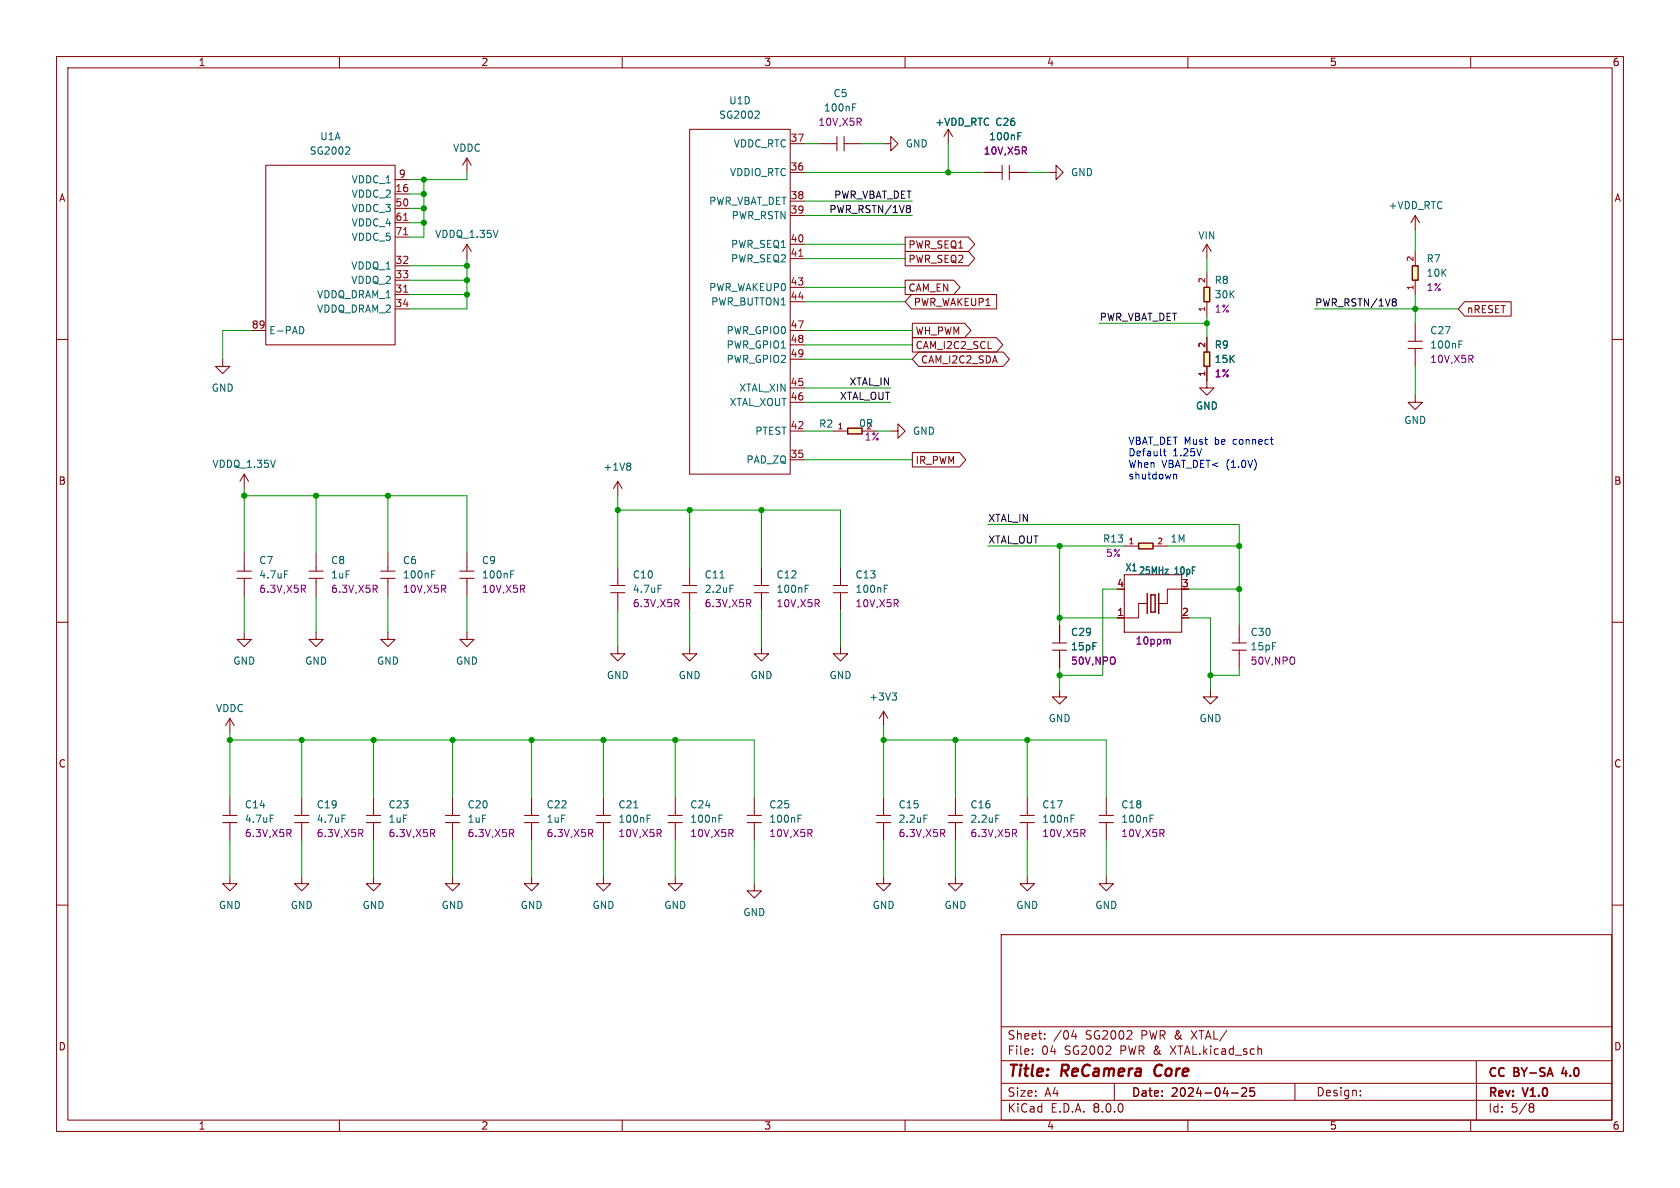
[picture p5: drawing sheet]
<svg xmlns="http://www.w3.org/2000/svg" width="297mm" height="210mm" viewBox="0 0 297 210" stroke-linecap="round" stroke-linejoin="round" font-family="sans-serif">
<g fill="none" stroke="#840000" stroke-width=".18">
<path d="M10 10h277v190h-277zM12 12h273v186h-273zM60 10v2M110 10v2M160 10v2M210 10v2M260 10v2M47 29.2h22.8v31.8h-22.8zM69.8 34.3h2.6M69.8 36.8h2.6M69.8 39.4h2.6M69.8 31.8h2.6"/>
<path d="M82.5 27.9v2.6M82.5 27.9l-.7 1.3M82.5 27.9l.8 1.3M144.8 25.4h3.2M148 24.1v2.6M149.2 24.1v2.6M149.2 25.4h3.2M156.2 25.4h1.3v-1.3l1.2 1.3-1.2 1.3v-1.3M10 60h2M44.4 58.4h2.6M69.8 52.1h2.6M69.8 47h2.6"/>
<path d="M69.8 49.5h2.6M69.8 54.6h2.6M69.8 41.9h2.6M285 60h2M43.2 97.8v3.2M82.5 97.8v3.2M10 110h2M41.9 102.2h2.5M41.9 101h2.5M43.2 111.8v1.2h1.2l-1.2 1.3-1.3-1.3h1.3M43.2 102.2v3.2M81.3 102.2h2.5"/>
<path d="M81.3 101h2.5M82.5 111.8v1.2h1.3l-1.3 1.3-1.2-1.3h1.2M82.5 102.2v3.2M107.9 104.8h2.6M107.9 103.5h2.6M109.2 114.3v1.3h1.3l-1.3 1.2-1.3-1.2h1.3M109.2 100.3v3.2M109.2 104.8v3.2M285 110h2M156.2 125.7l-.8 1.3M156.2 125.7v2.6M156.2 125.7l.8 1.3"/>
<path d="M10 160h2M39.4 145.4h2.5M39.4 144.1h2.5M40.6 154.9v1.3h1.3l-1.3 1.3-1.2-1.3h1.2M40.6 141v3.1M40.6 145.4v3.2M53.3 154.9v1.3h1.3l-1.3 1.3-1.2-1.3h1.2M66 154.9v1.3h1.3l-1.3 1.3-1.2-1.3h1.2M78.7 145.4h2.6M78.7 144.1h2.6M80 154.9v1.3h1.3l-1.3 1.3-1.3-1.3h1.3M80 141v3.1"/>
<path d="M80 145.4v3.2M92.7 145.4h2.5M92.7 144.1h2.5M94 154.9v1.3h1.2l-1.2 1.3-1.3-1.3h1.3M94 141v3.1M94 145.4v3.2M105.4 145.4h2.5M105.4 144.1h2.5M106.7 154.9v1.3h1.2l-1.2 1.3-1.3-1.3h1.3M106.7 141v3.1M106.7 145.4v3.2M118.1 145.4h2.5"/>
<path d="M118.1 144.1h2.5M119.4 154.9v1.3h1.2l-1.2 1.3-1.3-1.3h1.3M119.4 141v3.1M119.4 145.4v3.2M132.1 145.4h2.5M132.1 144.1h2.5M133.3 156.2v1.3h1.3l-1.3 1.3-1.2-1.3h1.2M133.3 141v3.1M133.3 145.4v3.2M154.9 145.4h2.6M154.9 144.1h2.6M156.2 154.9v1.3h1.3l-1.3 1.3-1.3-1.3h1.3"/>
<path d="M156.2 141v3.1M156.2 145.4v3.2M167.6 145.4h2.6M167.6 144.1h2.6M168.9 154.9v1.3h1.3l-1.3 1.3-1.3-1.3h1.3M168.9 141v3.1M168.9 145.4v3.2M285 160h2M177 165.2h107.9v32.8h-107.9zM60 198v2M110 198v2M160 198v2"/>
<path d="M177 194.5h108M177 191.5h108M177 187.5h108M177 181.5h108M182.5 186.3v.1M182.5 185.5v.1M184.7 183.6v.1M184.7 182.8v.1M189.8 182.1l-.3 1.1h.9M190.2 182.7v1M197 191.5v3M210 198v2"/>
<path d="M217.7 193.2h1.2M219.5 192.4l.6-.1 .2 .1 .1 .3-.9 1.1h.9M221.7 192.3h-.7v.7l.2-.1h.5l.1 .3-.1 .5-.2 .1-.5-.1M228.9 191.5v2.9M240.5 193.6v.1M240.5 192.8v.1M260 198v2M261 187.5v10.5M270.6 195.1h.3l.3 .3-.3 .3M270.6 195.7h.3M270.9 195.7l.2 .2 .1 .4-.3 .3h-.3"/>
</g>
<path d="M204.4 188.5a1.27 1.27 0 0 0 0 1.6" fill="none" stroke="#840000" stroke-width=".4"/>
<path d="M276.5 188.7l-.4 1.1h.9" fill="none" stroke="#840000" stroke-width=".3"/>
<g fill="none" stroke="#006464" stroke-width=".18">
<path d="M150.7 19h.5M150.7 18.4h.6M61.6 26l.2 .2v.3l-.7 .7h.7M53.3 57.7a.68 .68 0 0 1 .4 .7 .68 .68 0 0 1-.4 .6M50.3 100.9h.6M90.3 100.9h.6M90.3 101.5h.4M116.3 103.4h.7M157.7 122.5h.8l-.4 .5M158.3 123l.2 .2v.3l-.2 .3M47.8 144.1h.6M112.1 142.8h.7"/>
<path d="M114.4 144.7h.4M114.4 144.1h.6M127.1 144.7h.4M127.1 144.1h.6M141.1 144.7h.4M141.1 144.1h.6M163.3 144.1h.6M176 144.1h.6"/>
</g>
<g fill="none" stroke="#840084" stroke-width=".18">
<path d="M151.8 21.6l.4 .6M152.2 21v.4M53.6 104.1l.4 .6M53.8 103.4l.2 .3-.1 .3-.1 .1M92.3 104.1l.5 .6M92.7 103.6v.4M119.6 106.7l.4 .6M119.8 106l.2 .2v.3l-.2 .2M51 147.3l.5 .6M51.2 146.6l.3 .3-.1 .3-.2 .1M90.4 147.3l.4 .6M90.6 146.6l.2 .3v.3l-.2 .1"/>
<path d="M104.4 147.3l.4 .6M104.6 146.6l.2 .3-.1 .3-.1 .1M116.5 147.3l.4 .6M116.8 146.8v.4M129.2 147.3l.4 .6M129.5 146.8v.4M143.1 147.3l.5 .6M143.5 146.8v.4M166.6 147.3l.4 .6M166.8 146.6l.2 .3v.3l-.2 .1M179.3 147.3l.4 .6M179.5 146.6l.2 .3v.3l-.2 .1"/>
</g>
<path d="M71.4 39h.7M71.4 51.7h.7M71.4 41.5h.7" fill="none" stroke="#a90000" stroke-width=".18"/>
<path d="M149.9 75.7h2.5v1h-2.5z" fill="#ffffc2"/>
<path d="M149.9 75.7h2.5v1h-2.5zM202.8 104.9v3.6M203.5 105.2h.7v3h-.7zM204.9 104.9v3.6" fill="none" stroke="#840000" stroke-width=".25"/>
<g fill="none" stroke="#840000" stroke-width=".18">
<path d="M121.9 22.9h17.8v60.9h-17.8zM139.7 30.5h2.5M139.7 25.4h2.5M139.7 35.6h2.5M139.7 38.1h2.5M167.6 22.9l-.7 1.2M167.6 22.9v2.5M167.6 22.9l.8 1.2M174 30.5h3.2M177.2 29.2v2.6M178.4 29.2v2.6M178.4 30.5h3.2"/>
<path d="M82.5 43.2l-.7 1.3M82.5 43.2v2.5M82.5 43.2l.8 1.3M139.7 43.2h2.5M139.7 45.7h2.5M139.7 50.8h2.5M139.7 53.3h2.5M139.7 58.4h2.5M39.4 63.5v1.3h1.2l-1.2 1.2-1.3-1.2h1.3M139.7 76.2h2.5M139.7 68.6h2.5M139.7 71.1h2.5"/>
<path d="M139.7 61h2.5M139.7 63.5h2.5M147.3 76.2h2.6M152.4 76.2h2.5M157.5 76.2h1.2v-1.3l1.3 1.3-1.3 1.3v-1.3M43.2 83.8l-.8 1.3M43.2 83.8v2.6M43.2 83.8l.7 1.3M55.9 97.8v3.2M68.6 97.8v3.2M109.2 85.1l-.7 1.3M109.2 85.1v2.5"/>
<path d="M109.2 85.1l.8 1.3M139.7 81.3h2.5M54.6 102.2h2.5M54.6 101h2.5M55.9 111.8v1.2h1.2l-1.2 1.3-1.3-1.3h1.3M55.9 102.2v3.2M67.3 102.2h2.5M67.3 101h2.5M68.6 111.8v1.2h1.2l-1.2 1.3-1.3-1.3h1.3M68.6 102.2v3.2M120.6 104.8h2.6M120.6 103.5h2.6"/>
<path d="M121.9 114.3v1.3h1.3l-1.3 1.2-1.3-1.2h1.3M121.9 100.3v3.2M121.9 104.8v3.2M133.3 104.8h2.6M133.3 103.5h2.6M134.6 114.3v1.3h1.3l-1.3 1.2-1.3-1.2h1.3M134.6 100.3v3.2M134.6 104.8v3.2M147.3 104.8h2.6M147.3 103.5h2.6M148.6 114.3v1.3h1.3l-1.3 1.2-1.3-1.2h1.3M148.6 100.3v3.2"/>
<path d="M148.6 104.8v3.2M198.8 101.6h10.1v10.2h-10.1zM202.8 106.7h-1.5v2.5h-3.8h1.3M210.2 104.1h-3.8v2.6h-1.5M52.1 145.4h2.5M52.1 144.1h2.5M53.3 141v3.1M53.3 145.4v3.2"/>
</g>
<g fill="none" stroke="#006464" stroke-width=".18">
<path d="M134 19.6l.2 .3v.3l-.8 .7h.8M179.9 24h.5M179.9 23.4h.7M111.3 81.9l.2 .2-.2 .3 .2 .2v.3l-.2 .2M76.3 101.5h.4M76.3 100.9h.6M127.3 102.2h.7M129 103.4h.7M142.4 104.1h.4M142.4 103.4h.6M156.3 104.1h.4M156.3 103.4h.6"/>
<path d="M60.5 144.1h.6"/>
</g>
<g fill="none" stroke="#840084" stroke-width=".18">
<path d="M181 26.6l.5 .6M181.4 26.1v.4M66.3 104.1l.4 .6M66.5 103.4l.2 .3-.1 .3-.1 .1M78.4 104.1l.4 .6M78.7 103.6v.4M132.3 106.7l.4 .6M132.5 106l.2 .2v.3l-.2 .2M144.4 106.7l.4 .6M144.8 106.1v.4M158.4 106.7l.4 .6M158.7 106.1v.4"/>
<path d="M206.5 113l.4 .2v.7M63.7 147.3l.5 .6M63.9 146.6l.3 .3-.1 .3-.2 .1"/>
</g>
<path d="M141.2 45.3h.7" fill="none" stroke="#a90000" stroke-width=".18"/>
<path d="M201.3 96h2.5v1h-2.5z" fill="#ffffc2"/>
<path d="M201.3 96h2.5v1h-2.5z" fill="none" stroke="#840000" stroke-width=".25"/>
<g fill="none" stroke="#840000" stroke-width=".18">
<path d="M250.2 69.9v1.2h1.3l-1.3 1.3-1.3-1.3h1.3M198.8 96.5h2.5M203.8 96.5h2.6M186.1 114.9h2.5M186.1 113.7h2.5M187.3 110.5v3.2M187.3 114.9v3.2M217.8 114.9h2.5M217.8 113.7h2.5M219.1 110.5v3.2M219.1 114.9v3.2M187.3 121.9v1.3h1.3l-1.3 1.3-1.2-1.3h1.2"/>
<path d="M214 121.9v1.3h1.3l-1.3 1.3-1.3-1.3h1.3M64.8 145.4h2.5M64.8 144.1h2.5M66 141v3.1M66 145.4v3.2M180.3 145.4h2.6M180.3 144.1h2.6M181.6 154.9v1.3h1.3l-1.3 1.3-1.3-1.3h1.3M181.6 141v3.1M181.6 145.4v3.2M194.3 145.4h2.5M194.3 144.1h2.5"/>
<path d="M195.6 154.9v1.3h1.2l-1.2 1.3-1.3-1.3h1.3M195.6 141v3.1M195.6 145.4v3.2"/>
</g>
<path d="M189.3 144.7h.5M189.3 144.1h.6M203.3 144.7h.4M203.3 144.1h.6" fill="none" stroke="#006464" stroke-width=".18"/>
<path d="M76.4 147.3l.5 .6M76.6 146.6l.3 .3-.1 .3-.2 .1M191.4 147.3l.4 .6M191.8 146.8v.4M205.4 147.3l.4 .6M205.7 146.8v.4" fill="none" stroke="#840084" stroke-width=".18"/>
<path d="M212.9 62.2h1v2.6h-1z" fill="#ffffc2"/>
<path d="M212.9 62.2h1v2.6h-1z" fill="none" stroke="#840000" stroke-width=".25"/>
<path d="M185.4 30.5h1.3v-1.3l1.3 1.3-1.3 1.3v-1.3M213.4 59.7v2.5M213.4 64.8v3.8h1.2l-1.2 1.3-1.3-1.3h1.3M40.6 127l-.7 1.3M40.6 127v2.5M40.6 127l.8 1.3" fill="none" stroke="#840000" stroke-width=".18"/>
<path d="M212.9 50.8h1v2.5h-1z" fill="#ffffc2"/>
<path d="M212.9 50.8h1v2.5h-1z" fill="none" stroke="#840000" stroke-width=".25"/>
<path d="M250.2 38.1v2.5M250.2 38.1l-.8 1.3M250.2 38.1l.8 1.3M213.4 43.2v2.5M213.4 48.3v2.5M213.4 53.3v2.6M213.4 43.2l-.8 1.3M213.4 43.2l.7 1.3M250.2 57.2v3.1M248.9 61.6h2.6M248.9 60.3h2.6M250.2 61.6v3.2" fill="none" stroke="#840000" stroke-width=".18"/>
<path d="M257.9 60.9h.4M257.9 60.3h.6" fill="none" stroke="#006464" stroke-width=".18"/>
<path d="M260 63.5l.4 .6M260.3 62.9v.5" fill="none" stroke="#840084" stroke-width=".18"/>
<path d="M249.7 47h1v2.5h-1z" fill="#ffffc2"/>
<path d="M249.7 47h1v2.5h-1z" fill="none" stroke="#840000" stroke-width=".25"/>
<g fill="none" stroke="#840000" stroke-width=".18">
<path d="M174 30.5h2.5M179.1 30.5h2.5M160 49.5h8.6l1.1 1.3-1.1 1.3h-8.6zM160 44.4h11.2l1.1 1.3-1.1 1.3h-11.2zM160 41.9h11.2l1.1 1.3-1.1 1.3h-11.2zM161.1 52.1h15.1v2.5h-15.1l-1.1-1.3zM161.3 57.1h9.2l1.2 1.3-1.2 1.3h-9.2zM161.3 59.7h14.9l1.1 1.3-1.1 1.2h-14.9zM213.4 59.7v2.5M250.2 44.5v2.5M250.2 49.5v2.6M258.9 53.3h8.2v2.6h-8.2l-1.1-1.3z"/>
<path d="M162.4 62.2h14.9l1.2 1.3-1.2 1.3h-14.9l-1.1-1.3zM213.4 64.8v2.5M161.3 80h8.3l1.2 1.3-1.2 1.3h-8.3zM187.3 110.5v2.5M187.3 115.6v2.5M197.5 109.2h1.3"/>
</g>
<path d="M160.5 36.3h.2l.2 .3-.2 .3M160.5 36.9h.2M160.7 36.9l.2 .2v.2l-.2 .3h-.2M246.4 52.8h.2l.2 .3-.2 .3M246.4 53.4h.2M246.6 53.4l.2 .1v.4l-.2 .2h-.2" fill="none" stroke="#0f0f0f" stroke-width=".18"/>
<path d="M205.7 79.7h.4M205.8 79.3v1.1l.3 .2M224.6 77.7h.5M225 78.5h.1M207.5 83.8v.9M207.5 84l.2-.2 .3 .1v.8" fill="none" stroke="#0000c2" stroke-width=".18"/>
<g fill="none" stroke="#009600" stroke-width=".18">
<path d="M72.4 39.4h2.5M72.4 34.3h2.5M72.4 36.8h2.5M74.9 31.8v10.1h-2.5M82.5 30.5v1.3h-10.1M142.2 25.4h2.6M142.2 35.6h19.1M142.2 38.1h19.1M142.2 30.5h31.8M152.4 25.4h3.8M167.6 25.4v5.1M181.6 30.5h3.8"/>
<path d="M44.4 58.4h-5v5.1M72.4 49.5h10.1M72.4 52.1h10.1M72.4 47h10.1M82.5 45.7v8.9h-10.1M142.2 43.2h17.8M142.2 45.7h17.8M142.2 53.3h17.8M142.2 58.4h19.1M142.2 50.8h17.8M194.3 57.2h19.1M213.4 45.7v2.6"/>
<path d="M213.4 55.9v3.8M232.4 54.6h25.4M250.2 40.6v3.9M250.2 52.1v5.1M142.2 61h19.1M142.2 63.5h19.1M142.2 68.6h15.3M142.2 71.1h15.3M142.2 76.2h5.1M154.9 76.2h2.6M250.2 64.8v5.1M43.2 87.6h39.3v10.2"/>
<path d="M43.2 86.4v11.4M55.9 87.6v10.2M68.6 87.6v10.2M109.2 87.6v12.7M109.2 90.2h39.4v10.1M121.9 90.2v10.1M134.6 90.2v10.1M142.2 81.3h19.1M174.6 92.7h44.5v17.8M174.6 96.5h24.2M187.3 96.5v14M206.4 96.5h12.7"/>
<path d="M43.2 105.4v6.4M55.9 105.4v6.4M68.6 105.4v6.4M82.5 105.4v6.4M109.2 108v6.3M121.9 108v6.3M134.6 108v6.3M148.6 108v6.3M187.3 109.2h10.2M187.3 118.1v3.8M197.5 104.1h-2.6v15.3h-7.6M210.2 109.2h3.8v12.7"/>
<path d="M210.2 104.1h8.9M219.1 118.1v1.3h-5.1M40.6 130.8h92.7v10.2M40.6 129.5v11.5M53.3 130.8v10.2M66 130.8v10.2M80 130.8v10.2M94 130.8v10.2M106.7 130.8v10.2M119.4 130.8v10.2M156.2 130.8h39.4v10.2M156.2 128.3v12.7"/>
<path d="M168.9 130.8v10.2M181.6 130.8v10.2M40.6 148.6v6.3M53.3 148.6v6.3M66 148.6v6.3M80 148.6v6.3M94 148.6v6.3M106.7 148.6v6.3M119.4 148.6v6.3M133.3 148.6v7.6M156.2 148.6v6.3M168.9 148.6v6.3"/>
<path d="M181.6 148.6v6.3M195.6 148.6v6.3"/>
</g>
<path d="M179.9 24h.5M179.9 23.4h.7" fill="none" stroke="#006464" stroke-width=".18"/>
<path d="M181 26.6l.5 .6M181.4 26.1v.4M206.5 113l.4 .2v.7" fill="none" stroke="#840084" stroke-width=".18"/>
<g fill="#009600" stroke="#009600" stroke-width=".18">
<circle cx="106.7" cy="130.8" r=".46"/>
<circle cx="94" cy="130.8" r=".46"/>
<circle cx="80" cy="130.8" r=".46"/>
<circle cx="109.2" cy="90.2" r=".46"/>
<circle cx="121.9" cy="90.2" r=".46"/>
<circle cx="134.6" cy="90.2" r=".46"/>
<circle cx="119.4" cy="130.8" r=".46"/>
<circle cx="156.2" cy="130.8" r=".46"/>
<circle cx="168.9" cy="130.8" r=".46"/>
<circle cx="181.6" cy="130.8" r=".46"/>
<circle cx="167.6" cy="30.5" r=".46"/>
<circle cx="74.9" cy="39.4" r=".46"/>
<circle cx="74.9" cy="36.8" r=".46"/>
<circle cx="82.5" cy="49.5" r=".46"/>
<circle cx="82.5" cy="52.1" r=".46"/>
<circle cx="74.9" cy="31.8" r=".46"/>
<circle cx="74.9" cy="34.3" r=".46"/>
<circle cx="82.5" cy="47" r=".46"/>
<circle cx="214" cy="119.4" r=".46"/>
<circle cx="187.3" cy="109.2" r=".46"/>
<circle cx="219.1" cy="104.1" r=".46"/>
<circle cx="187.3" cy="119.4" r=".46"/>
<circle cx="219.1" cy="96.5" r=".46"/>
<circle cx="213.4" cy="57.2" r=".46"/>
<circle cx="187.3" cy="96.5" r=".46"/>
<circle cx="250.2" cy="54.6" r=".46"/>
<circle cx="40.6" cy="130.8" r=".46"/>
<circle cx="53.3" cy="130.8" r=".46"/>
<circle cx="66" cy="130.8" r=".46"/>
<circle cx="55.9" cy="87.6" r=".46"/>
<circle cx="68.6" cy="87.6" r=".46"/>
<circle cx="43.2" cy="87.6" r=".46"/>
</g>
<g font-size="2.8" fill="#840000">
<text x="178" y="190.9">Title:</text>
<text x="187.7" y="190.9">ReCamera</text>
<text x="204.9" y="190.9">Core</text>
</g>
<g font-size="2.1" fill="#840000">
<text x="178" y="184">Sheet:</text>
<text x="186.2" y="184">/04</text>
<text x="192" y="184">SG2002</text>
<text x="201.9" y="184">PWR &amp;</text>
<text x="211.1" y="184">XTAL/</text>
<text x="178" y="186.7">File:</text>
<text x="184.1" y="186.7">04</text>
<text x="188.2" y="186.7">SG2002</text>
<text x="198.2" y="186.7">PWR &amp;</text>
<text x="207.4" y="186.7">XTAL.kicad_sch</text>
<text x="263" y="190.8">CC</text>
<text x="267.7" y="190.8">BY-SA</text>
<text x="276.8" y="190.8">4.0</text>
<text x="178" y="196.9">KiCad</text>
<text x="178" y="194.1">Size:</text>
<text x="184.7" y="194.1">A4</text>
<text x="185.7" y="196.9">E.D.A.</text>
<text x="193.3" y="196.9">8.0.0</text>
<text x="200" y="194.1">Date:</text>
<text x="207" y="194.1">2024-04-25</text>
<text x="232.6" y="194">Design:</text>
<text x="263" y="194.3">Rev:</text>
<text x="263" y="196.9">Id:</text>
<text x="267.1" y="196.9">5/8</text>
<text x="269.4" y="194.3">V1.0</text>
</g>
<g font-size="1.8" fill="#840000">
<text x="35" y="11.9">1</text>
<text x="85" y="11.9">2</text>
<text x="135" y="11.9">3</text>
<text x="185" y="11.9">4</text>
<text x="235" y="11.9">5</text>
<text x="285" y="11.9">6</text>
<text x="10.3" y="35.9">A</text>
<text x="285.3" y="35.9">A</text>
<text x="160.5" y="46.7">PWR_SEQ2</text>
<text x="160.5" y="44.1">PWR_SEQ1</text>
<text x="160.5" y="51.8">CAM_EN</text>
<text x="161.4" y="54.3">PWR_WAKEUP1</text>
<text x="161.8" y="59.4">WH_PWM</text>
<text x="259.2" y="55.6">nRESET</text>
<text x="161.8" y="61.9">CAM_I2C2_SCL</text>
<text x="162.7" y="64.5">CAM_I2C2_SDA</text>
<text x="161.8" y="82.2">IR_PWM</text>
<text x="10.3" y="85.9">B</text>
<text x="285.3" y="85.9">B</text>
<text x="10.3" y="135.9">C</text>
<text x="285.3" y="135.9">C</text>
<text x="10.3" y="185.9">D</text>
<text x="285.3" y="185.9">D</text>
<text x="35" y="199.9">1</text>
<text x="85" y="199.9">2</text>
<text x="135" y="199.9">3</text>
<text x="185" y="199.9">4</text>
<text x="235" y="199.9">5</text>
<text x="285" y="199.9">6</text>
</g>
<g font-size="1.8" fill="#006464">
<text x="147.2" y="17.4">C5</text>
<text x="127" y="21.2">SG2002</text>
<text x="128.8" y="18.6">U1D</text>
<text x="145.6" y="19.9">100nF</text>
<text x="165.2" y="22.5">+VDD_RTC C26</text>
<text x="54.7" y="27.5">SG2002</text>
<text x="56.5" y="25">U1A</text>
<text x="80" y="27">VDDC</text>
<text x="129.6" y="26.3">VDDC_RTC</text>
<text x="160" y="26.3">GND</text>
<text x="174.8" y="25">100nF</text>
<text x="62.1" y="35.2">VDDC_2</text>
<text x="62.1" y="32.6">VDDC_1</text>
<text x="128.9" y="31.3">VDDIO_RTC</text>
<text x="189.2" y="31.3">GND</text>
<text x="62.1" y="37.7">VDDC_3</text>
<text x="62.1" y="40.2">VDDC_4</text>
<text x="125.3" y="36.4">PWR_VBAT_DET</text>
<text x="129.3" y="39">PWR_RSTN</text>
<text x="245.4" y="37.2">+VDD_RTC</text>
<text x="62" y="47.9">VDDQ_1</text>
<text x="62.1" y="42.8">VDDC_5</text>
<text x="76.8" y="42.3">VDDQ_1.35V</text>
<text x="129.1" y="44">PWR_SEQ1</text>
<text x="129.1" y="46.6">PWR_SEQ2</text>
<text x="211.7" y="42.5">VIN</text>
<text x="252.1" y="46.6">R7</text>
<text x="56" y="52.9">VDDQ_DRAM_1</text>
<text x="62" y="50.4">VDDQ_2</text>
<text x="125.3" y="51.7">PWR_WAKEUP0</text>
<text x="214.6" y="50.4">R8</text>
<text x="214.6" y="52.9">30K</text>
<text x="252.1" y="49.1">10K</text>
<text x="47.5" y="59.3">E-PAD</text>
<text x="56" y="55.5">VDDQ_DRAM_2</text>
<text x="125.6" y="54.2">PWR_BUTTON1</text>
<text x="128.3" y="59.3">PWR_GPIO0</text>
<text x="252.7" y="59.3">C27</text>
<text x="128.3" y="61.8">PWR_GPIO1</text>
<text x="128.3" y="64.4">PWR_GPIO2</text>
<text x="214.6" y="61.8">R9</text>
<text x="214.6" y="64.4">15K</text>
<text x="252.7" y="61.8">100nF</text>
<text x="37.3" y="69.4">GND</text>
<text x="128.9" y="72">XTAL_XOUT</text>
<text x="130.6" y="69.4">XTAL_XIN</text>
<text x="133.4" y="77.1">PTEST</text>
<text x="144.7" y="75.8">R2</text>
<text x="151.8" y="75.7">0R</text>
<text x="161.3" y="77.1">GND</text>
<text x="211.3" y="72.6">GND</text>
<text x="248.2" y="75.2">GND</text>
<text x="37.5" y="82.9">VDDQ_1.35V</text>
<text x="106.6" y="83.4">+1V8</text>
<text x="131.9" y="82.1">PAD_ZQ</text>
<text x="45.7" y="99.9">C7</text>
<text x="58.4" y="99.9">C8</text>
<text x="71.1" y="99.9">C6</text>
<text x="85.1" y="99.9">C9</text>
<text x="194.9" y="96.1">R13</text>
<text x="198.9" y="101.2">X1</text>
<text x="201.3" y="101.8">25MHz</text>
<text x="206.8" y="96.1">1M</text>
<text x="207.6" y="101.8">10pF</text>
<text x="45.7" y="102.5">4.7uF</text>
<text x="58.4" y="102.5">1uF</text>
<text x="71.1" y="102.5">100nF</text>
<text x="85.1" y="102.5">100nF</text>
<text x="111.8" y="102.5">C10</text>
<text x="111.8" y="105">4.7uF</text>
<text x="124.5" y="102.5">C11</text>
<text x="124.5" y="105">2.2uF</text>
<text x="137.2" y="105">100nF</text>
<text x="137.2" y="102.5">C12</text>
<text x="151.1" y="105">100nF</text>
<text x="151.1" y="102.5">C13</text>
<text x="189.2" y="112.6">C29</text>
<text x="221" y="112.6">C30</text>
<text x="41.1" y="117.7">GND</text>
<text x="53.8" y="117.7">GND</text>
<text x="66.5" y="117.7">GND</text>
<text x="80.5" y="117.7">GND</text>
<text x="189.2" y="115.2">15pF</text>
<text x="221" y="115.2">15pF</text>
<text x="107.2" y="120.2">GND</text>
<text x="119.9" y="120.2">GND</text>
<text x="132.6" y="120.2">GND</text>
<text x="146.6" y="120.2">GND</text>
<text x="153.6" y="124.1">+3V3</text>
<text x="38.1" y="126.1">VDDC</text>
<text x="185.3" y="127.9">GND</text>
<text x="212" y="127.9">GND</text>
<text x="43.2" y="143.1">C14</text>
<text x="55.9" y="143.1">C19</text>
<text x="68.6" y="143.1">C23</text>
<text x="82.6" y="143.1">C20</text>
<text x="96.5" y="143.1">C22</text>
<text x="109.2" y="143.1">C21</text>
<text x="121.9" y="143.1">C24</text>
<text x="135.9" y="143.1">C25</text>
<text x="158.8" y="143.1">C15</text>
<text x="171.5" y="143.1">C16</text>
<text x="184.2" y="143.1">C17</text>
<text x="198.1" y="143.1">C18</text>
<text x="43.2" y="145.6">4.7uF</text>
<text x="55.9" y="145.6">4.7uF</text>
<text x="68.6" y="145.6">1uF</text>
<text x="82.6" y="145.6">1uF</text>
<text x="96.5" y="145.6">1uF</text>
<text x="109.2" y="145.6">100nF</text>
<text x="121.9" y="145.6">100nF</text>
<text x="135.9" y="145.6">100nF</text>
<text x="158.8" y="145.6">2.2uF</text>
<text x="171.5" y="145.6">2.2uF</text>
<text x="184.2" y="145.6">100nF</text>
<text x="198.1" y="145.6">100nF</text>
<text x="38.6" y="160.9">GND</text>
<text x="51.3" y="160.9">GND</text>
<text x="64" y="160.9">GND</text>
<text x="78" y="160.9">GND</text>
<text x="91.9" y="160.9">GND</text>
<text x="104.6" y="160.9">GND</text>
<text x="117.3" y="160.9">GND</text>
<text x="154.2" y="160.9">GND</text>
<text x="166.9" y="160.9">GND</text>
<text x="179.6" y="160.9">GND</text>
<text x="193.5" y="160.9">GND</text>
<text x="131.3" y="162.2">GND</text>
</g>
<g font-size="1.8" fill="#840084">
<text x="144.6" y="22.5">10V,X5R</text>
<text x="173.8" y="27.5">10V,X5R</text>
<text x="252.1" y="51.7">1%</text>
<text x="214.6" y="55.5">1%</text>
<text x="252.7" y="64.4">10V,X5R</text>
<text x="214.6" y="66.9">1%</text>
<text x="152.7" y="78.1">1%</text>
<text x="195.4" y="98.7">5%</text>
<text x="45.7" y="105">6.3V,X5R</text>
<text x="58.4" y="105">6.3V,X5R</text>
<text x="71.1" y="105">10V,X5R</text>
<text x="85.1" y="105">10V,X5R</text>
<text x="111.8" y="107.5">6.3V,X5R</text>
<text x="124.5" y="107.5">6.3V,X5R</text>
<text x="137.2" y="107.5">10V,X5R</text>
<text x="151.1" y="107.5">10V,X5R</text>
<text x="189.2" y="117.7">50V,NPO</text>
<text x="200.7" y="114.1">10ppm</text>
<text x="221" y="117.7">50V,NPO</text>
<text x="43.2" y="148.2">6.3V,X5R</text>
<text x="55.9" y="148.2">6.3V,X5R</text>
<text x="68.6" y="148.2">6.3V,X5R</text>
<text x="82.6" y="148.2">6.3V,X5R</text>
<text x="96.5" y="148.2">6.3V,X5R</text>
<text x="109.2" y="148.2">10V,X5R</text>
<text x="121.9" y="148.2">10V,X5R</text>
<text x="135.9" y="148.2">10V,X5R</text>
<text x="158.8" y="148.2">6.3V,X5R</text>
<text x="171.5" y="148.2">6.3V,X5R</text>
<text x="184.2" y="148.2">10V,X5R</text>
<text x="198.1" y="148.2">10V,X5R</text>
</g>
<g font-size="1.8" fill="#a90000">
<text x="139.7" y="25.1">37</text>
<text x="69.8" y="34">16</text>
<text x="70.4" y="31.5">9</text>
<text x="139.7" y="30.2">36</text>
<text x="139.7" y="35.3">38</text>
<text x="69.8" y="36.6">50</text>
<text x="69.8" y="39.1">61</text>
<text x="69.8" y="41.7">71</text>
<text x="139.7" y="37.8">39</text>
<text x="69.8" y="46.7">32</text>
<text x="139.7" y="42.9">40</text>
<text x="139.7" y="45.5">41</text>
<text x="69.8" y="51.8">31</text>
<text x="69.8" y="49.3">33</text>
<text x="139.7" y="50.5">43</text>
<text x="139.7" y="53.1">44</text>
<text x="44.4" y="58.2">89</text>
<text x="69.8" y="54.4">34</text>
<text x="139.7" y="58.2">47</text>
<text x="139.7" y="60.7">48</text>
<text x="139.7" y="63.2">49</text>
<text x="139.7" y="68.3">45</text>
<text x="139.7" y="70.9">46</text>
<text x="139.7" y="75.9">42</text>
<text x="139.7" y="81">35</text>
<text x="197.4" y="103.9">4</text>
<text x="208.8" y="103.9">3</text>
<text x="197.4" y="109">1</text>
<text x="208.8" y="109">2</text>
</g>
<g font-size="1.8" fill="#0f0f0f">
<text x="147.4" y="35.2">PWR_VBAT_DET</text>
<text x="146.5" y="37.8">PWR_RSTN/1V8</text>
<text x="194.3" y="56.8">PWR_VBAT_DET</text>
<text x="232.4" y="54.3">PWR_RSTN/1V8</text>
<text x="148.4" y="70.8">XTAL_OUT</text>
<text x="150.1" y="68.2">XTAL_IN</text>
<text x="174.6" y="92.4">XTAL_IN</text>
<text x="174.6" y="96.2">XTAL_OUT</text>
</g>
<g font-size="1.8" fill="#0000c2">
<text x="199.4" y="78.7">VBAT_DET Must</text>
<text x="199.4" y="80.8">Default</text>
<text x="199.4" y="82.8">When</text>
<text x="205.4" y="82.8">VBAT_DET&lt;</text>
<text x="207.3" y="80.8">1.25V</text>
<text x="214.9" y="78.7">be</text>
<text x="216.9" y="82.8">(1.0V)</text>
<text x="218.3" y="78.7">connect</text>
<text x="199.4" y="84.8">shutdown</text>
</g>
<g font-size="1.4" fill="#a90000">
<text x="249.9" y="46.3" transform="rotate(-90 249.9 46.3)">2</text>
<text x="213.1" y="50.1" transform="rotate(-90 213.1 50.1)">2</text>
<text x="249.9" y="51.4" transform="rotate(-90 249.9 51.4)">1</text>
<text x="213.1" y="55.2" transform="rotate(-90 213.1 55.2)">1</text>
<text x="213.1" y="61.6" transform="rotate(-90 213.1 61.6)">2</text>
<text x="213.1" y="66.7" transform="rotate(-90 213.1 66.7)">1</text>
<text x="148" y="75.9">1</text>
<text x="199.4" y="96.3">1</text>
<text x="204.5" y="96.3">2</text>
</g>
<text font-size="1.4" fill="#006464" x="153.1" y="75.9">2</text>
</svg>
